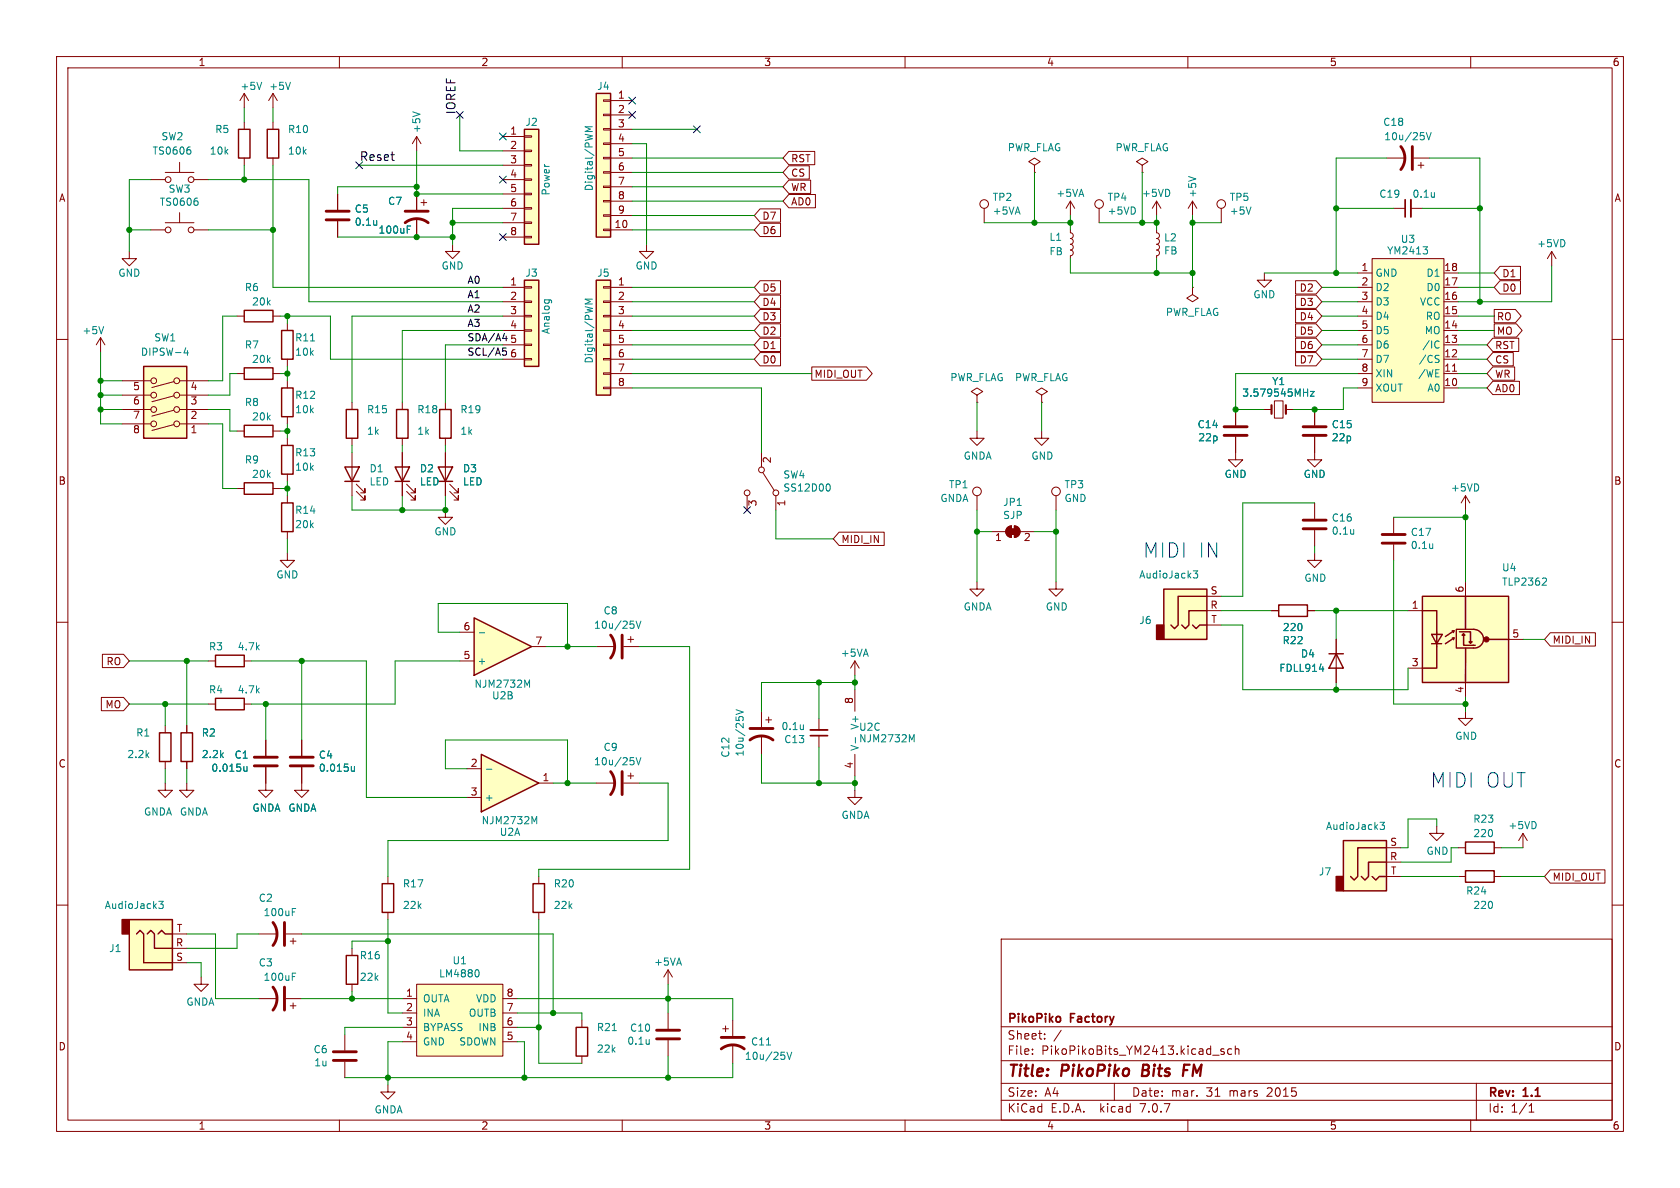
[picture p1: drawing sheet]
<svg xmlns="http://www.w3.org/2000/svg" width="297mm" height="210mm" viewBox="0 0 297 210" stroke-linecap="round" stroke-linejoin="round" font-family="sans-serif">
<g fill="none" stroke="#840000" stroke-width=".18">
<path d="M10 10h277v190h-277zM12 12h273v186h-273zM60 10v2M110 10v2M160 10v2M210 10v2M260 10v2M48.3 21.6v1.3M48.3 27.9v1.3M59.7 34.3v2.8M59.7 39.1v2.8M73.7 34.3v2.8"/>
<path d="M73.7 38.6v3.3M74.4 35.8h1M74.9 35.3v1M10 60h2M17.8 59.7l.7 1.3M17.8 59.7v2.5M17.8 59.7l-.8 1.3M22.9 44.5v1.2h1.2l-1.2 1.3-1.3-1.3h1.3M80 43.2v1.3h1.3l-1.3 1.2-1.3-1.2h1.3M274.3 44.5l-.7 1.2M274.3 44.5v2.5M274.3 44.5l.8 1.2"/>
<path d="M285 60h2M41.9 76.2h1.3M48.3 76.2h1.2M50.8 67.3v1.3M50.8 73.7v1.2M50.8 77.5v1.2M62.2 71.1v1.3M62.2 77.5v1.2M71.1 71.1v1.3M71.1 77.5v1.2M78.7 71.1v1.3M78.7 77.5v1.2"/>
<path d="M41.9 86.4h1.3M48.3 86.4h1.2M50.8 97.8v1.3h1.3l-1.3 1.2-1.3-1.2h1.3M50.8 83.8v1.3M50.8 87.6v1.3M50.8 94v1.3M62.2 80v7.6M63 86.9l1.5 1.5v-.8v.8h-.7M63 85.6l1.5 1.5v-.7v.7h-.7M71.1 80v7.6M71.9 86.9l1.5 1.5v-.8v.8h-.8M71.9 85.6l1.5 1.5v-.7v.7h-.8"/>
<path d="M78.7 90.2v1.2h1.3l-1.3 1.3-1.2-1.3h1.2M78.7 80v7.6M79.5 86.9l1.5 1.5v-.8v.8h-.7M79.5 85.6l1.5 1.5v-.7v.7h-.7M232.4 97.8v1.3h1.3l-1.3 1.2-1.3-1.2h1.3M232.4 88.9v2.8M232.4 93.7v2.8M246.4 91.4v2.8M246.4 96.3v2.8M259.1 87.6l-.8 1.3M259.1 87.6v2.6M259.1 87.6l.7 1.3"/>
<path d="M10 110h2M36.8 116.8h1.3M43.2 116.8h1.2M224.8 108h1.3M231.1 108h1.3M236.2 113v7.7M285 110h2M47 135.6v4.1h1.3l-1.3 1.3-1.3-1.3h1.3M47 130.8v2.8M53.3 135.6v4.1h1.3l-1.3 1.3-1.2-1.3h1.2M53.3 130.8v2.8M105.4 138.4h3.3"/>
<path d="M110.2 138.4h2.8M111 137.2h1M111.5 136.7v1M10 160h2M285 160h2M45.7 176.5h3.3M50.5 176.5h2.8M51.3 177.8h1M51.8 177.3v1M62.2 167.6v1.3M62.2 174v1.3M71.1 176.5h2.6"/>
<path d="M71.1 179.1h2.6M73.7 174h15.2v12.7h-15.2zM88.9 176.5h2.5M88.9 179.1h2.5M118.1 171.5v2.5M118.1 179.1v2.8M118.1 171.5l-.8 1.2M118.1 171.5l.8 1.2M177 166h108v32h-108zM60 198v2M61 182.9v2.8M61 187.7v2.8"/>
<path d="M71.1 181.6h2.6M71.1 184.2h2.6M88.9 181.6h2.5M88.9 184.2h2.5M102.9 180.3v1.3M102.9 186.7v1.3M110 198v2M118.1 183.9v2.8M160 198v2M177 194.5h108M177 191.5h108M177 187.5h108"/>
<path d="M177 181.5h108M182.5 186.3v.1M182.5 185.5v.1M184.7 183.6v.1M184.7 182.8v.1M187.6 182.1l-1.3 2M197 191.5v3M210 198v2M214.4 186.5h1.1M216.4 185.5l-.4-.1-.2 .2 .1 .2 .5 .2v.3h-.6M217.7 185.5l-.4-.1-.3 .3v.4l.2 .2h.5M218.4 185.5l.2-.1 .4 .1v.9"/>
<path d="M218.4 184.9v1.5M260 198v2M261 191.5v6.5M270.3 196.6h.9M270.3 195.5l.4-.4v1.5"/>
</g>
<path d="M202.1 188.2l-.2 2h.7M209.2 189.2h.7M210.3 188.2h-.9l-.3 2" fill="none" stroke="#840000" stroke-width=".4"/>
<g fill="none" stroke="#840000" stroke-width=".25">
<path d="M47.2 22.9h2.1v5h-2.1zM43.2 75.2h5.1v2h-5.1zM49.8 68.6h2v5.1h-2zM49.8 78.7h2v5.1h-2zM61.2 72.4h2v5.1h-2zM70.1 72.4h2v5.1h-2zM77.7 72.4h2.1v5.1h-2.1zM43.2 85.3h5.1v2.1h-5.1zM49.8 88.9h2v5.1h-2zM61 82.6h2.5l-1.3 2.5zM61 85.1h2.5M69.8 82.6h2.6l-1.3 2.5z"/>
<path d="M69.8 85.1h2.6M77.5 82.6h2.5l-1.3 2.5zM77.5 85.1h2.5M38.1 115.8h5.1v2.1h-5.1zM226.1 106.9h5v2.1h-5zM234.9 115.6h2.6M236.2 115.6l1.3 2.5h-2.6zM61.2 168.9h2v5.1h-2zM101.9 181.6h2v5.1h-2z"/>
</g>
<g fill="none" stroke="#840000" stroke-width=".51">
<path d="M57.7 38.9h4M57.7 37.3h4M71.6 39.4a3.3 3.3 0 0 1 4.1 0M71.6 37.3h4.1M230.4 93.5h4M230.4 91.9h4M244.3 96h4.1M244.3 94.5h4.1M45 135.4h4M45 133.9h4M51.3 135.4h4.1M51.3 133.9h4.1"/>
<path d="M107.9 136.4a3.3 3.3 0 0 1 0 4.1M110 136.4v4.1M48.3 174.5a3.3 3.3 0 0 1 0 4.1M50.3 174.5v4.1M58.9 187.5h4.1M58.9 185.9h4.1M116.1 183.6h4M116.1 182.1h4"/>
</g>
<g fill="none" stroke="#008484" stroke-width=".18">
<path d="M66.6 39v.8M72 39.9h.6M18.3 57.7l-.4 1.3M72 40.6h.4M239.3 93.6v.8M239.3 94.3v.1M253.3 96.1v.9M253.3 96.9h-.1M233.2 118.3h.8M43.7 135.5v.8M43.7 136.2l-.2 .1h-.3M62.7 136.2l-.2 .1h-.3"/>
<path d="M62.7 135.5v.8M112 134.5v.6M112.5 133.9l.4 1.3 .4-1.3M51.7 172.6h.4M51.7 172h.6M84.4 171.4a.79 .79 0 0 1 0 1.3M108.2 182.2h.8M114.8 183.8v.8M114.8 184.5h-.1"/>
</g>
<path d="M73.7 174h15.2v12.7h-15.2z" fill="#ffffc2" stroke="#ffffc2" stroke-width=".18"/>
<path d="M83.8 109.2l10.2 5.1-10.2 5.1z" fill="#ffffc2"/>
<path d="M83.8 109.2l10.2 5.1-10.2 5.1zM94.2 156.2h2.1v5.1h-2.1z" fill="none" stroke="#840000" stroke-width=".25"/>
<path d="M73.7 24.1l-.8 1.3M73.7 24.1v2.6M73.7 24.1l.7 1.3M81.3 116.8h2.5M81.3 111.8h2.5M94 114.3h2.5M105.4 114.3h3.3M110.2 114.3h2.8M111 113h1M111.5 112.5v1M95.2 154.9v1.3M95.2 161.3v1.3" fill="none" stroke="#840000" stroke-width=".18"/>
<path d="M73 19.8l1.2 .4M84.7 111.9h1M112 110.4v.5M112.5 109.8l.4 1.3 .4-1.3M93.2 121.1l.4-.9v1.3" fill="none" stroke="#008484" stroke-width=".18"/>
<path d="M107.9 112.3a3.3 3.3 0 0 1 0 4M110 112.3v4" fill="none" stroke="#840000" stroke-width=".51"/>
<path d="M85.1 133.4l10.1 5-10.1 5.1z" fill="#ffffc2"/>
<g fill="none" stroke="#840000" stroke-width=".25">
<path d="M105.4 16.5h2.5v25.4h-2.5zM42.2 22.9h2v5h-2zM92.7 22.9h2.5v20.3h-2.5zM43.2 54.9h5.1v2h-5.1zM49.8 58.4h2v5.1h-2zM92.7 49.5h2.5v15.3h-2.5zM105.4 49.5h2.5v20.4h-2.5zM25.4 64.8h7.6v12.7h-7.6zM43.2 65h5.1v2.1h-5.1zM205.7 104.1h7.7v8.9h-7.7zM210.8 110.5l.7 .6 .6-.6h1.3M213.4 108h-3.2v2.5l-.7 .6-.6-.6"/>
<path d="M213.4 105.4h-5.1v5.1l-.7 .6-.6-.6M251.5 105.4h15.2v15.3h-15.2zM251.5 108h2.5v10.1h-2.5M253.1 112.1h1.9l-1 1.7zM253.1 113.8h1.8M256.7 112.8h.3M256.7 111.5h.3M257 112.8l-1.5 1M257 111.5l-1.5 1M257 112.8l-.1 .3M257 111.5l-.1 .3M257.5 111.3h3a1.66 1.66 0 0 1 1.8 1.6 1.66 1.66 0 0 1-1.8 1.7h-3z"/>
<path d="M258 111.7h2v1.7M258.7 112l.3 .3h-.5zM258.7 112.3v1.8h1.8M259.1 105.4v5.8M259.1 114.6v6.1M259.7 113.5h.5l-.2 .2zM260.5 114.1h.3M263.2 113h3.6M28.2 129.5h2v5.1h-2zM32 129.5h2v5.1h-2zM38.1 123.4h5.1v2.1h-5.1zM85.1 133.4l10.1 5-10.1 5.1z"/>
<path d="M67.6 156.2h2v5.1h-2zM237.5 148.6h7.6v8.9h-7.6zM242.6 154.9l.6 .7 .6-.7h1.3M245.1 152.4h-3.2v2.5l-.6 .7-.6-.7M245.1 149.9h-5.1v5l-.6 .7-.6-.7M259.1 148.8h5.1v2.1h-5.1zM259.1 153.9h5.1v2.1h-5.1zM22.9 162.6h7.6v8.9h-7.6zM24.1 165.1l.7-.6 .6 .6v5.1h5.1M26 165.1l.7-.6 .6 .6v2.5h3.2M27.9 165.1l.7-.6 .6 .6h1.3"/>
</g>
<g fill="none" stroke="#840000" stroke-width=".18">
<path d="M43.2 16.5v2.6M43.2 16.5l-.8 1.3M43.2 16.5l.7 1.3M48.3 16.5l-.8 1.3M48.3 16.5v2.6M48.3 16.5l.7 1.3M106.7 17.7h1.2v.2h-1.2zM107.9 17.8h3.9M26.7 31.8h2.5M29.2 39.4h5.1M29.2 30.5h5.1M31.7 28.7v1.8"/>
<path d="M31.7 37.6v1.8M34.3 31.8h2.5M43.2 21.6v1.3M43.2 27.9v1.3M59.7 34.3v2.8M59.7 39.1v2.8M73.7 34.3v2.8M73.7 38.6v3.3M88.9 36.8h3.8M88.9 29.2h3.8M88.9 39.4h3.8M88.9 31.8h3.8"/>
<path d="M88.9 24.1h3.8M88.9 26.7h3.8M88.9 34.3h3.8M92.7 39.2h1.3v.3h-1.3zM92.7 36.7h1.3v.3h-1.3zM92.7 34.2h1.3v.2h-1.3zM92.7 31.6h1.3v.3h-1.3zM92.7 29.1h1.3v.2h-1.3zM92.7 26.5h1.3v.3h-1.3zM92.7 24h1.3v.3h-1.3zM106.7 38h1.2v.2h-1.2zM106.7 35.4h1.2v.3h-1.2z"/>
<path d="M106.7 32.9h1.2v.2h-1.2zM106.7 30.4h1.2v.2h-1.2zM106.7 27.8h1.2v.3h-1.2zM106.7 25.3h1.2v.2h-1.2zM106.7 22.7h1.2v.3h-1.2zM106.7 20.2h1.2v.2h-1.2zM107.9 27.9h3.9M107.9 30.5h3.9M107.9 20.3h3.9M107.9 22.9h3.9M107.9 25.4h3.9M107.9 33h3.9"/>
<path d="M107.9 35.6h3.9M107.9 38.1h3.9M134.4 39.5h3.6v2.3h-3.6l-1.1-1.2zM134.4 36.9h3.6v2.4h-3.6l-1.1-1.2zM139.4 29.3h3.7v2.4h-3.7l-1-1.2zM139.4 26.8h4.6v2.3h-4.6l-1-1.2zM139.4 34.4h4.8v2.3h-4.8l-1-1.1zM139.4 31.8h3.9v2.4h-3.9l-1-1.2zM174 36.8v2.6M182.9 29.2l1-.6-1-.7-1 .7 1 .6v1.3M182.9 30.5h.1M189.2 35.6l-.7 1.2"/>
<path d="M189.2 35.6v2.5M189.2 35.6l.8 1.2M194.3 36.8v2.6M201.9 29.2l1-.6-1-.7-1 .7 1 .6v1.3M201.9 30.5h.1M204.5 35.6v2.5M204.5 35.6l-.8 1.2M204.5 35.6l.7 1.2M210.8 35.6l-.7 1.2M210.8 35.6v2.5M210.8 35.6l.8 1.2M215.9 36.8v2.6"/>
<path d="M245.1 27.9h3.3M246.4 36.8h2M249.4 36.8h2.1M249.9 27.9h2.8M250.7 29.2h1M251.2 28.7v1M26.7 40.6h2.5M34.3 40.6h2.5M41.9 55.9h1.3M48.3 55.9h1.2M50.8 57.2v1.2M88.9 55.9h3.8"/>
<path d="M88.9 58.4h3.8M88.9 53.3h3.8M88.9 50.8h3.8M88.9 41.9h3.8M92.7 41.8h1.3v.2h-1.3zM92.7 58.3h1.3v.2h-1.3zM92.7 55.8h1.3v.2h-1.3zM92.7 53.2h1.3v.3h-1.3zM92.7 50.7h1.3v.2h-1.3zM106.7 40.5h1.2v.3h-1.2zM106.7 58.3h1.2v.2h-1.2zM106.7 55.8h1.2v.2h-1.2z"/>
<path d="M106.7 53.2h1.2v.3h-1.2zM106.7 50.7h1.2v.2h-1.2zM107.9 55.9h3.9M107.9 58.4h3.9M107.9 53.3h3.9M107.9 50.8h3.9M107.9 40.6h3.9M114.3 43.2v1.3h1.3l-1.3 1.2-1.3-1.2h1.3M134.4 59.8h3.6v2.3h-3.6l-1.1-1.1zM134.4 52.2h3.6v2.3h-3.6l-1.1-1.2zM134.4 54.7h3.6v2.4h-3.6l-1.1-1.2zM134.4 57.2h3.6v2.4h-3.6l-1.1-1.2z"/>
<path d="M134.4 49.6h3.6v2.4h-3.6l-1.1-1.2zM189.2 40.6v.5l.4 .2 .1 .4-.1 .3-.4 .2 .4 .1 .1 .4-.1 .3-.4 .2 .4 .1 .1 .4-.1 .4-.4 .1 .4 .2 .1 .3-.1 .4-.4 .1v.5M204.5 40.6v.5l.3 .2 .2 .4-.2 .3-.3 .2 .3 .1 .2 .4-.2 .3-.3 .2 .3 .1 .2 .4-.2 .4-.3 .1 .3 .2 .2 .3-.2 .4-.3 .1v.5M210.8 50.8v1.3l1 .6-1 .6-1-.6 1-.6M210.8 50.8h.1M223.5 48.3v1.2h1.3l-1.3 1.3-1.3-1.3h1.3M229 49.6h3.7l1 1.2-1 1.2h-3.7zM229 52.2h3.7l1 1.1-1 1.2h-3.7zM229 57.2h3.7l1 1.2-1 1.2h-3.7zM229 59.8h3.7l1 1.2-1 1.1h-3.7zM229 54.7h3.7l1 1.2-1 1.2h-3.7zM240 55.9h2.6"/>
<path d="M240 48.3h2.6M240 58.4h2.6M240 53.3h2.6M240 50.8h2.6M242.6 45.7h12.7v25.4h-12.7zM255.3 55.9h2.5M255.3 48.3h2.5M255.3 58.4h2.5M255.3 53.3h2.5M255.3 50.8h2.5M263.9 59.8h4.6v2.3h-4.6l-1-1.1zM264.2 57.2h3.9l1 1.2-1 1.2h-3.9z"/>
<path d="M264.2 54.7h3.7l1 1.2-1 1.2h-3.7zM265.2 47.1h3.6v2.3h-3.6l-1-1.1zM265.2 49.6h3.6v2.4h-3.6l-1-1.2zM21.6 74.9h5.1M21.6 72.4h5.1M21.6 69.9h5.1M21.6 67.3h5.1M30.7 67.5l-3.9 1M30.7 70l-3.9 1M30.7 72.5l-3.9 1.1M30.7 75.1l-3.9 1M31.7 74.9h5.1"/>
<path d="M31.7 72.4h5.1M31.7 69.9h5.1M31.7 67.3h5.1M41.9 66h1.3M48.3 66h1.2M50.8 63.5v1.3M88.9 63.5h3.8M88.9 61h3.8M92.7 63.4h1.3v.2h-1.3zM92.7 60.8h1.3v.3h-1.3zM106.7 68.5h1.2v.2h-1.2zM106.7 65.9h1.2v.3h-1.2z"/>
<path d="M106.7 63.4h1.2v.2h-1.2zM106.7 60.8h1.2v.3h-1.2zM107.9 66h3.9M107.9 68.6h3.9M107.9 63.5h3.9M107.9 61h3.9M134.4 62.3h3.6v2.4h-3.6l-1.1-1.2zM143.5 64.9h9.7l1 1.1-1 1.2h-9.7zM172.7 76.2v1.3h1.3l-1.3 1.2-1.3-1.2h1.3M172.7 69.9l1-.7-1-.6-1 .6 1 .7v1.2M172.7 71.1h.1M184.1 69.9l1.1-.7-1.1-.6-1 .6 1 .7v1.2"/>
<path d="M184.1 71.1h.1M184.1 76.2v1.3h1.3l-1.3 1.2-1.2-1.2h1.2M218.4 77.2v4.1h1.3l-1.3 1.3-1.2-1.3h1.2M218.4 72.4v2.8M223.5 72.4h1.3M225.3 70.9h1.5v3h-1.5zM227.3 72.4h1.3M229 62.3h3.7l1 1.2-1 1.2h-3.7zM232.4 77.2v4.1h1.3l-1.3 1.3-1.3-1.3h1.3M232.4 72.4v2.8M240 66h2.6M240 68.6h2.6"/>
<path d="M240 63.5h2.6M240 61h2.6M255.3 66h2.5M255.3 68.6h2.5M255.3 63.5h2.5M255.3 61h2.5M256.8 65.6h.7M263.9 62.3h3.6v2.4h-3.6l-1-1.2zM263.9 67.4h4.7v2.4h-4.7l-1-1.2zM263.9 64.9h3.9v2.3h-3.9l-1-1.2zM71.1 80v2.6M71.1 85.1v2.5"/>
<path d="M78.7 80v2.6M78.7 85.1v2.5M132.1 87.6v2.6M134.6 80v2.6M134.9 83.6l2 3.1M137.2 87.6v2.6M148.3 94.1h8v2.3h-8l-1-1.1zM172.7 87.6v2.6M175.3 94h2.5M178.1 93.2l.7-.2v2a1.02 1.02 0 0 1-.9-.7 1.02 1.02 0 0 1 .2-1.1zM179.3 93a1.02 1.02 0 0 1 1 1 1.02 1.02 0 0 1-1 1zM180.3 94h2.6"/>
<path d="M186.7 87.6v2.6M18.1 115.7h3.7l1.1 1.1-1.1 1.2h-3.7zM151.1 116.8v2.6M151.1 116.8l-.7 1.3M151.1 116.8l.8 1.3M172.7 102.9v1.2h1.3l-1.3 1.3-1.3-1.3h1.3M186.7 102.9v1.2h1.3l-1.3 1.3-1.3-1.3h1.3M213.4 108h2.5M213.4 105.4h2.5M213.4 110.5h2.5M224.8 108h1.3M231.1 108h1.3"/>
<path d="M236.2 113v2.6M236.2 118.1v2.6M248.9 108h2.6M248.9 118.1h2.6M259.1 102.9v2.5M266.7 113h2.5M274.1 111.9h7.9v2.3h-7.9l-1.1-1.2zM17.9 123.3h3.9l1.1 1.2-1.1 1.1h-3.9zM29.2 138.4v1.3h1.3l-1.3 1.3-1.3-1.3h1.3M29.2 128.3v1.2M29.2 134.6v1.3M33 138.4v1.3h1.3l-1.3 1.3-1.3-1.3h1.3"/>
<path d="M33 128.3v1.2M33 134.6v1.3M36.8 124.5h1.3M43.2 124.5h1.2M47 130.8v2.8M47 135.6v2.8M53.3 130.8v2.8M53.3 135.6v2.8M82.5 135.9h2.6M95.2 138.4h2.6M134.6 125.7v2.8M134.6 130v3.4"/>
<path d="M135.4 127.3h1M135.9 126.7v1.1M144.8 127v2M144.8 130v2.1M151.1 139.7v1.3h1.3l-1.3 1.2-1.2-1.2h1.2M151.1 121.9v3.8M151.1 133.4v3.8M259.1 125.7v1.3h1.2l-1.2 1.3-1.3-1.3h1.3M259.1 120.7v2.5M68.6 154.9v1.3M82.5 141h2.6M245.1 152.4h2.5"/>
<path d="M245.1 149.9h2.5M245.1 154.9h2.5M254 146.1v1.2h1.3l-1.3 1.3-1.3-1.3h1.3M257.8 149.9h1.3M257.8 154.9h1.3M264.2 149.9h1.2M264.2 154.9h1.2M269.2 147.3l-.7 1.3M269.2 147.3v2.6M269.2 147.3l.8 1.3M274.1 153.8h9.6v2.3h-9.6l-1.1-1.2zM30.5 167.6h2.5"/>
<path d="M30.5 170.2h2.5M30.5 165.1h2.5M35.6 172.7v1.3h-1.3l1.3 1.3 1.2-1.3h-1.2M45.7 165.1h3.3M50.5 165.1h2.8M51.3 166.4h1M51.8 165.9v1M68.6 161.3v1.3M68.6 191.8v1.2h1.2l-1.2 1.3-1.3-1.3h1.3M127.8 181.9h1M128.3 181.4v1M129.5 180.3v2.8"/>
<path d="M129.5 184.7v3.3"/>
<circle cx="29.7" cy="31.8" r=".51"/>
<circle cx="33.8" cy="31.8" r=".51"/>
<circle cx="174" cy="36.1" r=".76"/>
<circle cx="194.3" cy="36.1" r=".76"/>
<circle cx="215.9" cy="36.1" r=".76"/>
<circle cx="29.7" cy="40.6" r=".51"/>
<circle cx="33.8" cy="40.6" r=".51"/>
<circle cx="27.2" cy="74.9" r=".51"/>
<circle cx="27.2" cy="69.9" r=".51"/>
<circle cx="27.2" cy="72.4" r=".51"/>
<circle cx="27.2" cy="67.3" r=".51"/>
<circle cx="31.2" cy="67.3" r=".51"/>
<circle cx="31.2" cy="72.4" r=".51"/>
<circle cx="31.2" cy="74.9" r=".51"/>
<circle cx="31.2" cy="69.9" r=".51"/>
<circle cx="132.1" cy="87.1" r=".51"/>
<circle cx="134.6" cy="83.1" r=".51"/>
<circle cx="137.2" cy="87.1" r=".51"/>
<circle cx="172.7" cy="86.9" r=".76"/>
<circle cx="186.7" cy="86.9" r=".76"/>
</g>
<g fill="none" stroke="#008484" stroke-width=".18">
<path d="M46.3 14.5l-.5 1.3M51.3 14.5l-.4 1.3M33.4 26h.2M33.5 26.5l.2 .2v.3l-.2 .2M34.7 35h.2M34.8 35.5l.2 .2v.3l-.2 .3M66.6 39v.8M72 39.9h.6M104.7 22.4h-1.3l1 .4-1 .5h1.3M210.1 31.2l1.3 .4M221.2 36.6l-.5 1.3M251.7 24v.6"/>
<path d="M252.2 23.4l.4 1.3 .4-1.3M253.6 34v.9M253.6 34.7l-.1 .1M72 40.6h.4M96.3 53h1l.2 .2M96.3 53v.4M97 53l.1 .4M104.7 52.9h-1.3l1 .4-1 .4h1.3M251.6 43.6h.8l-.5 .5M252.2 44.2l.2 .2-.2 .4M32.8 61.5l-.3 .9h.8M33.1 62v.8"/>
<path d="M54.9 60.3h.7M230.4 69.4h.8M231.2 68.8v1.2M231.7 69.2h.6l-.6 .8h.6M253.9 62.8l.5 .1M254.1 60.3l.3 .1M254.2 63.5l.2 .2-.2 .4M254.4 61.4l-.3 .1M146.5 85.5a.79 .79 0 0 1 0 1.3M211 100.9h.7l-.4 .5 .4 .1v.6l-.2 .1-.5-.1M233.2 118.3h.8M272.9 102.2h.4l.1 .3-.8 .9h.8"/>
<path d="M43.7 135.5v.8M43.7 136.2l-.2 .1h-.3M62.7 136.2l-.2 .1h-.3M62.7 135.5v.8M86 136h1M130.1 125.5l1.3 .4-1.3 .4M130.7 126.7h.6M142 128.1v.9M142 128.9h.1M151.2 130.4v1M161.2 130.8l.4-.9v1.2M28.1 159.3h.8l-.5 .5 .4 .1v.6l-.2 .1-.5-.1"/>
<path d="M94.5 145.3l.4-.9v1.2M244 145.4h.8l-.5 .4 .4 .2v.5l-.2 .1-.5-.1M51.7 160.6h.6M51.7 161.2h.4M135.5 184.7h.7M138.7 186.6v.5M139.1 186l.4 1.3 .5-1.3"/>
</g>
<path d="M249.4 35.3v3.1M143.3 129h3" fill="none" stroke="#840000" stroke-width=".33"/>
<path d="M248.4 35.3v3.1M143.3 130h3" fill="none" stroke="#840000" stroke-width=".3"/>
<g fill="#ffffc2" stroke="#ffffc2" stroke-width=".18">
<path d="M242.6 45.7h12.7v25.4h-12.7z"/>
<path d="M25.4 64.8h7.6v12.7h-7.6z"/>
<path d="M237.5 148.6h7.6v8.9h-7.6z"/>
<path d="M251.5 105.4h15.2v15.3h-15.2z"/>
<path d="M105.4 16.5h2.5v25.4h-2.5z"/>
<path d="M92.7 22.9h2.5v20.3h-2.5z"/>
<path d="M105.4 49.5h2.5v20.4h-2.5z"/>
<path d="M92.7 49.5h2.5v15.3h-2.5z"/>
<path d="M205.7 104.1h7.7v8.9h-7.7z"/>
<path d="M22.9 162.6h7.6v8.9h-7.6z"/>
</g>
<path d="M247.6 25.9a3.3 3.3 0 0 1 0 4.1M249.7 25.9v4.1M216.4 77h4.1M216.4 75.4h4.1M230.4 77h4M230.4 75.4h4M132.6 130.8a3.3 3.3 0 0 1 4.1 0M132.6 128.8h4.1M48.3 163.1a3.3 3.3 0 0 1 0 4M50.3 163.1v4M127.5 185.4a3.3 3.3 0 0 1 4.1 0M127.5 183.4h4.1" fill="none" stroke="#840000" stroke-width=".51"/>
<g fill="#840000" stroke="#840000" stroke-width=".25">
<path d="M236.2 154.9h1.3v2.6h-1.3z"/>
<path d="M204.5 110.5h1.2v2.5h-1.2z"/>
<path d="M21.6 162.6h1.3v2.5h-1.3z"/>
</g>
<g fill="#840000" stroke="#840000" stroke-width=".18">
<path d="M178.6 93.5h1v1h-1z"/>
<path d="M178.1 93.2l.7-.2v2a1.02 1.02 0 0 1-.9-.7 1.02 1.02 0 0 1 .2-1.1z"/>
<path d="M179.3 93a1.02 1.02 0 0 1 1 1 1.02 1.02 0 0 1-1 1z"/>
<circle cx="262.8" cy="113" r=".46"/>
</g>
<path d="M224.8 71.6v1.6M227.3 71.6v1.6" fill="none" stroke="#840000" stroke-width=".38"/>
<path d="M88.9 59.8h.8M89.5 59.4v.9M88.9 61.5h.6M89 62h.3l.2 .3-.1 .4-.4 .1" fill="none" stroke="#000" stroke-width=".18"/>
<g fill="none" stroke="#008400" stroke-width=".18">
<path d="M43.2 19.1v2.5M48.3 19.1v2.5M26.7 31.8h-3.8v12.7M36.8 31.8h17.8v21.5h34.3M43.2 29.2v2.6M48.3 29.2v21.6h40.6M63.5 29.2h25.4M73.7 33h-14v1.3M73.7 26.7v7.6h15.2M80 39.4h8.9M81.3 20.3v6.4h7.6M88.9 36.8h-8.9v6.4"/>
<path d="M111.8 22.9h11.4M111.8 27.9h26.6M111.8 30.5h26.6M111.8 25.4h2.5v17.8M111.8 33h26.6M111.8 38.1h21.5M111.8 35.6h26.6M174 39.4h15.2M182.9 30.5v8.9M189.2 38.1v2.5M194.3 39.4h10.2M201.9 30.5v8.9"/>
<path d="M204.5 38.1v2.5M210.8 39.4h5.1M210.8 38.1v12.7M236.2 36.8h10.2M245.1 27.9h-8.9v20.4M251.5 36.8h10.1M252.7 27.9h8.9v25.4M22.9 40.6h3.8M36.8 40.6h11.5M41.9 55.9h-2.5v11.4h-2.6M49.5 55.9h8.9v7.6h30.5M50.8 55.9v1.3"/>
<path d="M59.7 41.9h20.3M88.9 58.4h-17.8v12.7M88.9 55.9h-26.7v15.2M111.8 40.6h21.5M111.8 55.9h21.5M111.8 50.8h21.5M111.8 53.3h21.5M111.8 58.4h21.5M189.2 45.7v2.6h21.6M204.5 45.7v2.6M223.5 48.3h16.5M233.7 55.9h6.3"/>
<path d="M233.7 50.8h6.3M233.7 53.3h6.3M233.7 58.4h6.3M257.8 55.9h6.4M257.8 50.8h6.4M257.8 58.4h6.4M257.8 48.3h6.4M274.3 47v6.3h-16.5M17.8 67.3h3.8M17.8 62.2v12.7h3.8M17.8 72.4h3.8M17.8 69.9h3.8"/>
<path d="M36.8 72.4h3.8v3.8h1.3M36.8 74.9h2.6v11.5h2.5M41.9 66h-1.3v3.9h-3.8M49.5 66h1.3M49.5 76.2h1.3M50.8 64.8v2.5M50.8 74.9v2.6M62.2 78.7v1.3M71.1 78.7v1.3M78.7 78.7v1.3M88.9 61h-10.2v10.1M111.8 66h31.7"/>
<path d="M111.8 63.5h21.5M111.8 61h21.5M111.8 68.6h22.8v11.4M172.7 71.1v5.1M184.1 71.1v5.1M233.7 63.5h6.3M233.7 61h6.3M240 66h-21.6v6.4h5.1M240 68.6h-2.5v3.8h-8.9M257.8 66h5.1M257.8 63.5h5.1M257.8 61h5.1"/>
<path d="M257.8 68.6h5.1M49.5 86.4h1.3M50.8 85.1v2.5M50.8 95.3v2.5M62.2 87.6v2.6h16.5v-2.6M71.1 87.6v2.6M137.2 90.2v5.1h10.1M172.7 90.2v12.7M172.7 94h2.6M182.9 94h3.8M186.7 90.2v12.7M232.4 96.5v1.3"/>
<path d="M232.4 88.9h-12.7v16.5h-3.8M246.4 91.4h12.7M246.4 99.1v25.4h12.7M259.1 90.2v12.7M22.9 116.8h13.9M33 116.8v11.5M44.4 116.8h20.4v24.2h17.7M53.3 116.8v14M81.3 116.8h-11.5v7.7h-25.4M81.3 111.8h-3.8v-5.1h22.8v7.6M96.5 114.3h8.9M113 114.3h8.9v39.4h-26.7v1.2"/>
<path d="M151.1 119.4v2.5M215.9 108h8.9M215.9 110.5h3.8v11.4h29.2v-3.8M232.4 108h16.5M236.2 108v5M269.2 113h3.8M22.9 124.5h13.9M29.2 124.5v3.8M29.2 135.9v2.5M33 135.9v2.5M47 124.5v6.3M82.5 135.9h-3.8v-5.1h21.6v7.6"/>
<path d="M97.8 138.4h7.6M113 138.4h5.1v10.2h-49.5v6.3M134.6 133.4v5h16.5M144.8 120.7v6.3M144.8 132.1v6.3M151.1 120.7h-16.5v5M151.1 137.2v2.5M236.2 120.7v1.2M259.1 123.2v2.5M247.6 154.9h10.2M254 146.1v-1.3h-5.1v5.1h-1.3M257.8 149.9h-1.3v2.5h-8.9"/>
<path d="M265.4 149.9h3.8M265.4 154.9h7.6M33 165.1h5.1v11.4h7.6M33 170.2h2.6v2.5M45.7 165.1h-3.8v2.5h-8.9M53.3 176.5h17.8M53.3 165.1h44.5v14M62.2 175.3v1.2M68.6 166.4h-6.4v1.2M68.6 162.6v16.5h2.5M91.4 176.5h38.1v3.8M91.4 179.1h11.5v1.2"/>
<path d="M95.2 162.6v25.4h7.7M118.1 174v5.1M71.1 184.2h-2.5v7.6M71.1 181.6h-10.1v1.3M91.4 181.6h3.8M91.4 184.2h1.3v6.3M118.1 186.7v3.8M129.5 188v2.5h-68.5"/>
</g>
<g fill="none" stroke="#000084" stroke-width=".18">
<path d="M80.7 19.7l1.2 1.2M81.9 19.7l-1.2 1.2M111.2 17.2l1.2 1.2M111.2 19.7l1.2 1.2M112.4 17.2l-1.2 1.2M112.4 19.7l-1.2 1.2M62.9 28.6l1.2 1.2M64.1 28.6l-1.2 1.2M88.3 23.5l1.2 1.2M88.3 31.1l1.2 1.3M89.5 23.5l-1.2 1.2M89.5 31.1l-1.2 1.3"/>
<path d="M122.6 22.3l1.2 1.2M123.8 22.3l-1.2 1.2M88.3 41.3l1.2 1.2M89.5 41.3l-1.2 1.2M131.5 89.6l1.2 1.2M132.7 89.6l-1.2 1.2"/>
</g>
<g fill="#008400" stroke="#008400" stroke-width=".18">
<circle cx="50.8" cy="76.2" r=".46"/>
<circle cx="78.7" cy="90.2" r=".46"/>
<circle cx="71.1" cy="90.2" r=".46"/>
<circle cx="43.2" cy="31.8" r=".46"/>
<circle cx="17.8" cy="72.4" r=".46"/>
<circle cx="17.8" cy="69.9" r=".46"/>
<circle cx="17.8" cy="67.3" r=".46"/>
<circle cx="22.9" cy="40.6" r=".46"/>
<circle cx="50.8" cy="55.9" r=".46"/>
<circle cx="48.3" cy="40.6" r=".46"/>
<circle cx="50.8" cy="66" r=".46"/>
<circle cx="73.7" cy="33" r=".46"/>
<circle cx="73.7" cy="34.3" r=".46"/>
<circle cx="73.7" cy="41.9" r=".46"/>
<circle cx="80" cy="39.4" r=".46"/>
<circle cx="80" cy="41.9" r=".46"/>
<circle cx="172.7" cy="94" r=".46"/>
<circle cx="210.8" cy="39.4" r=".46"/>
<circle cx="189.2" cy="39.4" r=".46"/>
<circle cx="182.9" cy="39.4" r=".46"/>
<circle cx="204.5" cy="39.4" r=".46"/>
<circle cx="201.9" cy="39.4" r=".46"/>
<circle cx="236.2" cy="108" r=".46"/>
<circle cx="259.1" cy="91.4" r=".46"/>
<circle cx="236.2" cy="121.9" r=".46"/>
<circle cx="236.2" cy="36.8" r=".46"/>
<circle cx="236.2" cy="48.3" r=".46"/>
<circle cx="261.6" cy="36.8" r=".46"/>
<circle cx="261.6" cy="53.3" r=".46"/>
<circle cx="118.1" cy="176.5" r=".46"/>
<circle cx="118.1" cy="190.5" r=".46"/>
<circle cx="151.1" cy="120.7" r=".46"/>
<circle cx="144.8" cy="120.7" r=".46"/>
<circle cx="144.8" cy="138.4" r=".46"/>
<circle cx="151.1" cy="138.4" r=".46"/>
<circle cx="259.1" cy="124.5" r=".46"/>
<circle cx="232.4" cy="72.4" r=".46"/>
<circle cx="204.5" cy="48.3" r=".46"/>
<circle cx="218.4" cy="72.4" r=".46"/>
<circle cx="210.8" cy="48.3" r=".46"/>
<circle cx="186.7" cy="94" r=".46"/>
<circle cx="29.2" cy="124.5" r=".46"/>
<circle cx="68.6" cy="166.4" r=".46"/>
<circle cx="62.2" cy="176.5" r=".46"/>
<circle cx="95.2" cy="181.6" r=".46"/>
<circle cx="97.8" cy="179.1" r=".46"/>
<circle cx="92.7" cy="190.5" r=".46"/>
<circle cx="68.6" cy="190.5" r=".46"/>
<circle cx="33" cy="116.8" r=".46"/>
<circle cx="47" cy="124.5" r=".46"/>
<circle cx="100.3" cy="114.3" r=".46"/>
<circle cx="50.8" cy="86.4" r=".46"/>
<circle cx="53.3" cy="116.8" r=".46"/>
<circle cx="100.3" cy="138.4" r=".46"/>
</g>
<g font-size="3.5" fill="#0000c2">
<text x="201.9" y="98.8">MIDI IN</text>
<text x="252.7" y="139.5">MIDI OUT</text>
</g>
<g font-size="2.8" fill="#840000">
<text x="178" y="190.9">Title:</text>
<text x="187.7" y="190.9">PikoPiko</text>
<text x="202.7" y="190.9">Bits</text>
<text x="210.8" y="190.9">FM</text>
</g>
<g font-size="2.1">
<text x="80.6" y="20.3" transform="rotate(-90 80.6 20.3)">IOREF</text>
<text x="63.5" y="28.6">Reset</text>
</g>
<g font-size="2.1" fill="#840000">
<text x="178" y="184">Sheet:</text>
<text x="178" y="181.2">PikoPiko</text>
<text x="189.3" y="181.2">Factory</text>
<text x="178" y="186.7">File:</text>
<text x="184.1" y="186.7">PikoPikoBits_YM2413.kicad_sch</text>
<text x="178" y="196.9">KiCad</text>
<text x="178" y="194.1">Size:</text>
<text x="184.7" y="194.1">A4</text>
<text x="185.7" y="196.9">E.D.A.</text>
<text x="194.6" y="196.9">kicad</text>
<text x="200" y="194.1">Date:</text>
<text x="201.8" y="196.9">7.0.7</text>
<text x="207" y="194.1">mar.</text>
<text x="213.3" y="194.1">31</text>
<text x="217.5" y="194.1">mars</text>
<text x="224.3" y="194.1">2015</text>
<text x="263" y="194.3">Rev:</text>
<text x="263" y="196.9">Id:</text>
<text x="267.1" y="196.9">1/1</text>
<text x="269.4" y="194.3">1.1</text>
</g>
<g font-size="1.8" fill="#840000">
<text x="35" y="11.9">1</text>
<text x="85" y="11.9">2</text>
<text x="135" y="11.9">3</text>
<text x="185" y="11.9">4</text>
<text x="235" y="11.9">5</text>
<text x="285" y="11.9">6</text>
<text x="109.1" y="17.5">1</text>
<text x="90.1" y="23.9">1</text>
<text x="109.1" y="20.1">2</text>
<text x="109.1" y="22.6">3</text>
<text x="90.1" y="26.4">2</text>
<text x="90.1" y="29">3</text>
<text x="109.1" y="25.1">4</text>
<text x="109.1" y="27.7">5</text>
<text x="139.8" y="28.9">RST</text>
<text x="10.3" y="35.9">A</text>
<text x="90.1" y="31.5">4</text>
<text x="90.1" y="34">5</text>
<text x="109.1" y="30.2">6</text>
<text x="109.1" y="32.8">7</text>
<text x="109.1" y="35.3">8</text>
<text x="139.8" y="31.4">CS</text>
<text x="139.8" y="34">WR</text>
<text x="285.3" y="35.9">A</text>
<text x="90.1" y="36.6">6</text>
<text x="90.1" y="39.1">7</text>
<text x="90.1" y="41.7">8</text>
<text x="108.5" y="40.4">10</text>
<text x="109.1" y="37.8">9</text>
<text x="134.7" y="41.6">D6</text>
<text x="134.7" y="39.1">D7</text>
<text x="139.8" y="36.5">AD0</text>
<text x="90.1" y="50.5">1</text>
<text x="90.1" y="53.1">2</text>
<text x="109.1" y="50.5">1</text>
<text x="109.1" y="53.1">2</text>
<text x="134.7" y="51.8">D5</text>
<text x="229.7" y="51.8">D2</text>
<text x="240.6" y="48">1</text>
<text x="240.6" y="50.5">2</text>
<text x="240.6" y="53.1">3</text>
<text x="255.2" y="53.1">16</text>
<text x="255.2" y="50.5">17</text>
<text x="255.2" y="48">18</text>
<text x="265.5" y="49.2">D1</text>
<text x="265.5" y="51.8">D0</text>
<text x="90.1" y="55.6">3</text>
<text x="90.1" y="58.2">4</text>
<text x="109.1" y="55.6">3</text>
<text x="109.1" y="58.2">4</text>
<text x="134.7" y="54.3">D4</text>
<text x="134.7" y="56.8">D3</text>
<text x="134.7" y="59.4">D2</text>
<text x="229.7" y="54.3">D3</text>
<text x="229.7" y="59.4">D5</text>
<text x="229.7" y="56.8">D4</text>
<text x="240.6" y="55.6">4</text>
<text x="240.6" y="58.2">5</text>
<text x="255.2" y="58.2">14</text>
<text x="255.2" y="55.6">15</text>
<text x="264.5" y="59.4">MO</text>
<text x="264.5" y="56.8">RO</text>
<text x="90.1" y="60.7">5</text>
<text x="90.1" y="63.2">6</text>
<text x="109.1" y="60.7">5</text>
<text x="109.1" y="63.2">6</text>
<text x="109.1" y="65.8">7</text>
<text x="134.7" y="61.9">D1</text>
<text x="134.7" y="64.5">D0</text>
<text x="229.7" y="64.5">D7</text>
<text x="229.7" y="61.9">D6</text>
<text x="240.6" y="60.7">6</text>
<text x="240.6" y="63.2">7</text>
<text x="240.6" y="65.8">8</text>
<text x="255.2" y="65.8">11</text>
<text x="255.2" y="63.2">12</text>
<text x="255.2" y="60.7">13</text>
<text x="264.2" y="64.5">CS</text>
<text x="264.2" y="61.9">RST</text>
<text x="23.4" y="69.3">5</text>
<text x="23.4" y="71.8">6</text>
<text x="33.6" y="71.8">3</text>
<text x="33.6" y="69.3">4</text>
<text x="109.1" y="68.3">8</text>
<text x="143.9" y="67">MIDI_OUT</text>
<text x="240.6" y="68.3">9</text>
<text x="255.2" y="68.3">10</text>
<text x="264.2" y="69.5">AD0</text>
<text x="264.2" y="67">WR</text>
<text x="23.4" y="74.4">7</text>
<text x="23.4" y="76.9">8</text>
<text x="33.6" y="76.9">1</text>
<text x="33.6" y="74.4">2</text>
<text x="136.6" y="82" transform="rotate(-90 136.6 82)">2</text>
<text x="10.3" y="85.9">B</text>
<text x="134.1" y="89.6" transform="rotate(-90 134.1 89.6)">3</text>
<text x="139.1" y="89.6" transform="rotate(-90 139.1 89.6)">1</text>
<text x="285.3" y="85.9">B</text>
<text x="175.8" y="96">1</text>
<text x="180.9" y="96">2</text>
<text x="148.7" y="96.2">MIDI_IN</text>
<text x="213.9" y="107.7">R</text>
<text x="213.9" y="105.2">S</text>
<text x="249.5" y="107.7">1</text>
<text x="258.8" y="104.8" transform="rotate(-90 258.8 104.8)">6</text>
<text x="81.8" y="111.5">6</text>
<text x="214" y="110.2">T</text>
<text x="267.3" y="112.8">5</text>
<text x="274.4" y="114">MIDI_IN</text>
<text x="18.7" y="117.8">RO</text>
<text x="81.8" y="116.6">5</text>
<text x="94.5" y="114">7</text>
<text x="249.5" y="117.9">3</text>
<text x="18.5" y="125.4">MO</text>
<text x="150.9" y="124.5" transform="rotate(-90 150.9 124.5)">8</text>
<text x="258.8" y="122.6" transform="rotate(-90 258.8 122.6)">4</text>
<text x="10.3" y="135.9">C</text>
<text x="83.1" y="135.6">2</text>
<text x="150.9" y="136" transform="rotate(-90 150.9 136)">4</text>
<text x="285.3" y="135.9">C</text>
<text x="83.1" y="140.7">3</text>
<text x="95.8" y="138.2">1</text>
<text x="245.7" y="149.6">S</text>
<text x="245.6" y="152.1">R</text>
<text x="245.8" y="154.7">T</text>
<text x="274.4" y="155.9">MIDI_OUT</text>
<text x="31" y="167.4">R</text>
<text x="31.2" y="164.8">T</text>
<text x="31" y="169.9">S</text>
<text x="71.7" y="176.3">1</text>
<text x="71.7" y="178.8">2</text>
<text x="89.5" y="178.8">7</text>
<text x="89.5" y="176.3">8</text>
<text x="10.3" y="185.9">D</text>
<text x="71.7" y="181.4">3</text>
<text x="71.7" y="183.9">4</text>
<text x="89.5" y="183.9">5</text>
<text x="89.5" y="181.4">6</text>
<text x="285.3" y="185.9">D</text>
<text x="35" y="199.9">1</text>
<text x="85" y="199.9">2</text>
<text x="135" y="199.9">3</text>
<text x="185" y="199.9">4</text>
<text x="235" y="199.9">5</text>
<text x="285" y="199.9">6</text>
</g>
<g font-size="1.8" fill="#008484">
<text x="42.4" y="16.1">+5V</text>
<text x="47.5" y="16.1">+5V</text>
<text x="105.5" y="16.1">J4</text>
<text x="37.9" y="23.7">R5</text>
<text x="50.8" y="23.7">R10</text>
<text x="74.5" y="23.6" transform="rotate(-90 74.5 23.6)">+5V</text>
<text x="92.8" y="22.5">J2</text>
<text x="244.4" y="22.5">C18</text>
<text x="26.9" y="27.5">TS0606</text>
<text x="28.4" y="25">SW2</text>
<text x="37" y="27.5">10k</text>
<text x="50.8" y="27.5">10k</text>
<text x="178.1" y="26.9">PWR_FLAG</text>
<text x="197.1" y="26.9">PWR_FLAG</text>
<text x="244.6" y="25">10u/25V</text>
<text x="29.7" y="34.3">SW3</text>
<text x="97.4" y="34.7" transform="rotate(-90 97.4 34.7)">Power</text>
<text x="105" y="33.9" transform="rotate(-90 105 33.9)">Digital/PWM</text>
<text x="175.4" y="35.7">TP2</text>
<text x="186.6" y="35">+5VA</text>
<text x="195.7" y="35.7">TP4</text>
<text x="201.8" y="35">+5VD</text>
<text x="211.7" y="35.1" transform="rotate(-90 211.7 35.1)">+5V</text>
<text x="217.3" y="35.7">TP5</text>
<text x="243.7" y="35.2">C19</text>
<text x="249.6" y="35.2">0.1u</text>
<text x="28.1" y="36.6">TS0606</text>
<text x="62.6" y="37.8">C5</text>
<text x="62.6" y="40.1">0.1u</text>
<text x="66.8" y="41.5">100uF</text>
<text x="68.5" y="36.4">C7</text>
<text x="175.4" y="38.1">+5VA</text>
<text x="195.7" y="38.1">+5VD</text>
<text x="217.3" y="38.1">+5V</text>
<text x="78" y="47.9">GND</text>
<text x="112.3" y="47.9">GND</text>
<text x="185.4" y="42.8">L1</text>
<text x="185.4" y="45.3">FB</text>
<text x="205.7" y="42.9">L2</text>
<text x="205.7" y="45.2">FB</text>
<text x="245.1" y="45.2">YM2413</text>
<text x="247.5" y="43.1">U3</text>
<text x="271.6" y="43.9">+5VD</text>
<text x="20.8" y="49.1">GND</text>
<text x="43.2" y="51.7">R6</text>
<text x="92.8" y="49.1">J3</text>
<text x="105.5" y="49.1">J5</text>
<text x="221.5" y="52.9">GND</text>
<text x="243.1" y="49.1">GND</text>
<text x="243.1" y="51.7">D2</text>
<text x="252.1" y="51.7">D0</text>
<text x="252.1" y="49.1">D1</text>
<text x="14.5" y="59.3">+5V</text>
<text x="44.5" y="54.2">20k</text>
<text x="97.4" y="59.2" transform="rotate(-90 97.4 59.2)">Analog</text>
<text x="206" y="56.1">PWR_FLAG</text>
<text x="243.1" y="54.2">D3</text>
<text x="243.1" y="56.7">D4</text>
<text x="243.1" y="59.3">D5</text>
<text x="250.9" y="54.2">VCC</text>
<text x="251.8" y="59.3">MO</text>
<text x="252" y="56.7">RO</text>
<text x="24.8" y="63.1">DIPSW-4</text>
<text x="27.2" y="60.6">SW1</text>
<text x="43.2" y="61.8">R7</text>
<text x="44.5" y="64.4">20k</text>
<text x="52.1" y="63.1">10k</text>
<text x="52.1" y="60.6">R11</text>
<text x="105" y="64.4" transform="rotate(-90 105 64.4)">Digital/PWM</text>
<text x="243.1" y="61.8">D6</text>
<text x="243.1" y="64.4">D7</text>
<text x="250.7" y="64.4">/CS</text>
<text x="251.4" y="61.8">/IC</text>
<text x="43.2" y="72">R8</text>
<text x="52.1" y="70.7">R12</text>
<text x="167.9" y="67.6">PWR_FLAG</text>
<text x="179.3" y="67.6">PWR_FLAG</text>
<text x="219.5" y="70.3">3.579545MHz</text>
<text x="224.8" y="68.3">Y1</text>
<text x="243.1" y="66.9">XIN</text>
<text x="243.1" y="69.4">XOUT</text>
<text x="250.6" y="66.9">/WE</text>
<text x="252.3" y="69.4">A0</text>
<text x="44.5" y="74.5">20k</text>
<text x="52.1" y="73.3">10k</text>
<text x="64.8" y="73.3">R15</text>
<text x="64.8" y="77.1">1k</text>
<text x="73.7" y="73.3">R18</text>
<text x="73.7" y="77.1">1k</text>
<text x="81.3" y="73.3">R19</text>
<text x="81.3" y="77.1">1k</text>
<text x="211.6" y="75.9">C14</text>
<text x="235.3" y="75.9">C15</text>
<text x="43.2" y="82.1">R9</text>
<text x="52.1" y="83.4">10k</text>
<text x="52.1" y="80.9">R13</text>
<text x="65.2" y="83.7">D1</text>
<text x="74.1" y="83.7">D2</text>
<text x="81.7" y="83.7">D3</text>
<text x="170.3" y="81.5">GNDA</text>
<text x="182.2" y="81.5">GND</text>
<text x="211.7" y="78.2">22p</text>
<text x="235.3" y="78.2">22p</text>
<text x="44.5" y="84.7">20k</text>
<text x="65.2" y="86">LED</text>
<text x="74.1" y="86">LED</text>
<text x="81.7" y="86">LED</text>
<text x="138.4" y="84.8">SW4</text>
<text x="138.4" y="87.1">SS12D00</text>
<text x="166.2" y="88.9">GNDA</text>
<text x="167.7" y="86.5">TP1</text>
<text x="177.2" y="89.6">JP1</text>
<text x="188.1" y="86.5">TP3</text>
<text x="188.1" y="88.9">GND</text>
<text x="216.4" y="84.7">GND</text>
<text x="230.4" y="84.7">GND</text>
<text x="256.4" y="87.1">+5VD</text>
<text x="52.1" y="93.6">20k</text>
<text x="52.1" y="91">R14</text>
<text x="76.7" y="94.8">GND</text>
<text x="177.2" y="91.9">SJP</text>
<text x="235.3" y="92.4">C16</text>
<text x="235.3" y="94.7">0.1u</text>
<text x="249.3" y="94.9">C17</text>
<text x="249.3" y="97.3">0.1u</text>
<text x="265.4" y="101.2">U4</text>
<text x="48.8" y="102.5">GND</text>
<text x="201.3" y="102.5">AudioJack3</text>
<text x="230.5" y="103">GND</text>
<text x="265.4" y="103.7">TLP2362</text>
<text x="104.9" y="111.4">10u/25V</text>
<text x="106.6" y="108.8">C8</text>
<text x="170.3" y="108.1">GNDA</text>
<text x="184.8" y="108.1">GND</text>
<text x="201.3" y="110.5">J6</text>
<text x="226.7" y="111.8">220</text>
<text x="36.8" y="115.2">R3</text>
<text x="41.9" y="115.2">4.7k</text>
<text x="84.3" y="117.7">+</text>
<text x="148.5" y="116.3">+5VA</text>
<text x="226.1" y="119">FDLL914</text>
<text x="226.7" y="114.1">R22</text>
<text x="229.9" y="116.4">D4</text>
<text x="36.8" y="122.8">R4</text>
<text x="41.9" y="122.8">4.7k</text>
<text x="83.8" y="121.8">NJM2732M</text>
<text x="86.9" y="123.8">U2B</text>
<text x="24" y="130.4">R1</text>
<text x="35.6" y="130.4">R2</text>
<text x="138.1" y="129.3">0.1u</text>
<text x="138.5" y="131.6">C13</text>
<text x="151.8" y="131.4">NJM2732M</text>
<text x="151.8" y="129.4">U2C</text>
<text x="152" y="129.1" transform="rotate(-90 152 129.1)">V+</text>
<text x="257.2" y="131">GND</text>
<text x="22.4" y="134.2">2.2k</text>
<text x="35.6" y="134.2">2.2k</text>
<text x="37.3" y="136.6">0.015u</text>
<text x="41.4" y="134.3">C1</text>
<text x="56.3" y="134.3">C4</text>
<text x="56.3" y="136.6">0.015u</text>
<text x="104.9" y="135.5">10u/25V</text>
<text x="106.6" y="132.9">C9</text>
<text x="129.1" y="134" transform="rotate(-90 129.1 134)">C12</text>
<text x="131.7" y="133.8" transform="rotate(-90 131.7 133.8)">10u/25V</text>
<text x="152" y="132.8" transform="rotate(-90 152 132.8)">V-</text>
<text x="44.5" y="143.7">GNDA</text>
<text x="50.9" y="143.7">GNDA</text>
<text x="85.6" y="141.8">+</text>
<text x="25.4" y="144.4">GNDA</text>
<text x="31.7" y="144.4">GNDA</text>
<text x="85" y="145.9">NJM2732M</text>
<text x="88.3" y="148">U2A</text>
<text x="148.7" y="145">GNDA</text>
<text x="234.3" y="146.9">AudioJack3</text>
<text x="260.4" y="145.6">R23</text>
<text x="260.4" y="148.2">220</text>
<text x="266.6" y="146.8">+5VD</text>
<text x="233.1" y="155">J7</text>
<text x="252.1" y="151.3">GND</text>
<text x="18.4" y="160.9">AudioJack3</text>
<text x="45.6" y="159.6">C2</text>
<text x="71.1" y="160.9">22k</text>
<text x="71.1" y="157.1">R17</text>
<text x="97.8" y="160.9">22k</text>
<text x="97.8" y="157.1">R20</text>
<text x="259.1" y="158.3">R24</text>
<text x="260.4" y="160.9">220</text>
<text x="46.5" y="162.2">100uF</text>
<text x="19.2" y="168.5">J1</text>
<text x="45.6" y="171">C3</text>
<text x="46.5" y="173.6">100uF</text>
<text x="63.5" y="173.6">22k</text>
<text x="63.5" y="169.8">R16</text>
<text x="77.5" y="173">LM4880</text>
<text x="79.9" y="170.7">U1</text>
<text x="115.5" y="170.9">+5VA</text>
<text x="32.9" y="178">GNDA</text>
<text x="74.7" y="177.4">OUTA</text>
<text x="74.7" y="179.9">INA</text>
<text x="82.8" y="179.9">OUTB</text>
<text x="84.1" y="177.4">VDD</text>
<text x="74.7" y="182.5">BYPASS</text>
<text x="74.7" y="185">GND</text>
<text x="81.1" y="185">SDOWN</text>
<text x="84.5" y="182.5">INB</text>
<text x="105.4" y="182.5">R21</text>
<text x="110.8" y="184.9">0.1u</text>
<text x="111.3" y="182.6">C10</text>
<text x="132.7" y="185">C11</text>
<text x="55.3" y="186.4">C6</text>
<text x="55.5" y="188.7">1u</text>
<text x="105.4" y="186.3">22k</text>
<text x="131.6" y="187.6">10u/25V</text>
<text x="66.1" y="197">GNDA</text>
</g>
<g font-size="1.8">
<text x="82.5" y="52.8">A1</text>
<text x="82.5" y="50.3">A0</text>
<text x="82.5" y="55.3">A2</text>
<text x="82.5" y="57.9">A3</text>
<text x="82.5" y="60.4">SDA/A4</text>
<text x="82.5" y="63">SCL/A5</text>
</g>
</svg>
